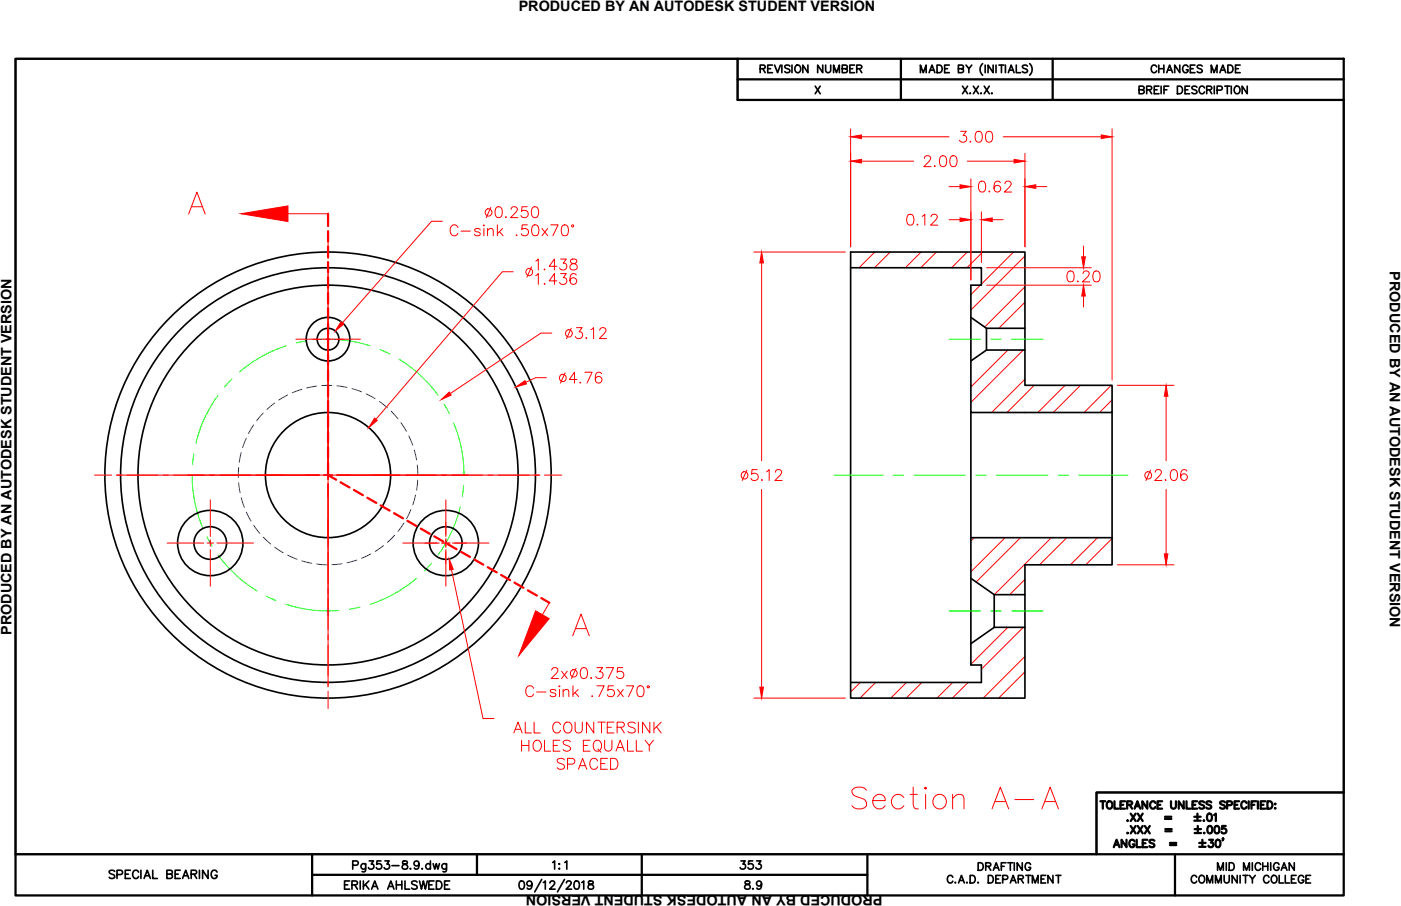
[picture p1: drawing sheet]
<svg xmlns="http://www.w3.org/2000/svg" width="432mm" height="279mm" viewBox="0 0 432 279" stroke-linecap="round" stroke-linejoin="round" font-family="sans-serif">
<!-- layer: OBJECT LINES -->
<g fill="none" stroke="#000" stroke-width=".51">
<path d="M4.8 18.1h222.5v12.7h186.8v213.6h-76.2v19h-333.1zM302.9 19.6a2.41 2.41 0 0 0 0 3.6M317.4 19.6a2.46 2.46 0 0 1 0 3.6M251.2 26.6l1.6 2.3M252.8 26.6l-1.6 2.3M283.7 22.4v-2.3l.9 2.3 .9-2.3v2.3M286.4 22.4l.9-2.3 .8 2.3M286.7 21.6h1.1M288.8 20.1h.8a1.25 1.25 0 0 1 .8 1.1 1.25 1.25 0 0 1-.8 1.2h-.8zM291.1 21.2h.9M292.6 20.1h-1.5v2.3h1.5M295.4 21.2l1.3-.1 .2-.4-.2-.5-1.3-.1v2.3h1l.5-.4a.59 .59 0 0 0-.5-.8"/>
<path d="M296.7 26.6l1.5 2.3M297.7 20.1l.9 1.1 .9-1.1M298.2 26.6l-1.5 2.3M298.6 21.2v1.2M299 28.7v.2l.1-.1M300 26.6l1.6 2.3M301.6 26.6l-1.6 2.3M302.3 28.7v.2l.2-.1M303.3 26.6l1.6 2.3M303.6 20.1v2.3M304.9 26.6l-1.6 2.3M305.7 28.7l-.1 .1h.2"/>
<path d="M306.1 20.1v2.3l-1.6-2.3v2.3M307 20.1v2.3M307.9 20.1h1.5M308.7 20.1v2.3M309.9 20.1v2.3M310.8 22.4l.9-2.3 .8 2.3M311.1 21.6h1.1M313.2 20.1v2.3h1.4M316.7 20.4a.89 .89 0 0 0-1.6 .2l.5 .5 .8 .3 .3 .7a1.02 1.02 0 0 1-1.6 0M262.2 82.6h40.3v5.3h-3.3v39.3h43.6v-8.4h-26.9v-41.1h-53.7v137.6h53.7v-41.1h26.9v-8.4M299.2 97.9l4.8 3.3v6.8M304 101.2h11.9"/>
<path d="M315.9 108h-11.9l-4.8 3.3M299.2 127.2v77.9h3.3v5.4h-40.3M342.8 127.2v38.6M299.2 178.4l7.2 5v10.1M299.2 165.8h43.6M306.4 193.5h9.5M306.4 183.4h9.5M306.4 193.5l-7.2 5M108.7 266.8h1.1a.68 .68 0 0 0 .6-.4 .68 .68 0 0 0-.2-.8l-1.5-.1v2.5M112.7 266.3v2a.68 .68 0 0 1-1.1 .5M112.7 266.7a.82 .82 0 0 0-1.2-.1 .82 .82 0 0 0 0 1.2 .82 .82 0 0 0 1.2-.1M113.8 265.5h1.3l-.7 1a.84 .84 0 0 1 .6 1.3 .84 .84 0 0 1-1.4-.3"/>
<path d="M117.4 265.5h-1.2l-.1 1.1a.9 .9 0 0 1 1.4 0 .9 .9 0 0 1-.2 1.3 .9 .9 0 0 1-1.3-.4M118.6 265.5h1.4l-.8 1a.84 .84 0 0 1 .7 1.3 .84 .84 0 0 1-1.5-.3M120.8 267h2.2M124.2 265.6a.53 .53 0 0 0 .2 .9 .91 .91 0 0 1 1 .3 .91 .91 0 0 1 0 1.1l-.8 .1-.5-.2a.94 .94 0 0 1 .1-1 .94 .94 0 0 1 1-.3 .53 .53 0 0 0 .2-.9zM126.5 267.8v.2l.1-.1M129.2 266.3a.8 .8 0 0 1-1.1 .7 .8 .8 0 0 1-.4-1.2 .8 .8 0 0 1 1.3 .1 1.35 1.35 0 0 1-.8 2.1l-.5-.3M130.1 267.8v.2l.1-.1M132.7 266.7a.81 .81 0 0 0-1.2-.1 .81 .81 0 0 0 0 1.2 .81 .81 0 0 0 1.2-.1M132.7 265.5v2.5M133.5 266.3l.5 1.7 .5-1.7 .5 1.7 .4-1.7M137.6 266.3v2a.68 .68 0 0 1-1.1 .5M137.6 266.7a.82 .82 0 0 0-1.2-.1 .82 .82 0 0 0 0 1.2 .82 .82 0 0 0 1.2-.1"/>
<path d="M160.3 271.8a.81 .81 0 0 1 1.2 .4 1.28 1.28 0 0 1-.8 2 1.62 1.62 0 0 1-.4-2.4zM164 272.5a.8 .8 0 0 1-1.1 .7 .8 .8 0 0 1-.4-1.2 .8 .8 0 0 1 1.3 0 1.35 1.35 0 0 1-.8 2.2l-.5-.3M167 271.2l-2.2 3.9M167.4 272.2l.7-.5v2.5M169.5 272.3l.5-.6 .8 .2a.77 .77 0 0 1-.2 1.1l-1.2 1.2h1.7M174 271.2l-2.2 3.9M174.6 272.3l.5-.6 .8 .2a.77 .77 0 0 1-.2 1.1l-1.2 1.2h1.7M177.2 271.8a.81 .81 0 0 1 1.3 .4 1.28 1.28 0 0 1-.9 2 1.62 1.62 0 0 1-.4-2.4zM179.3 272.2l.6-.5v2.5M181.5 271.8a.5 .5 0 0 0 .2 .8 .9 .9 0 0 1 1 .4 .9 .9 0 0 1 0 1.1l-.9 .1-.4-.2a.95 .95 0 0 1 .1-1 .95 .95 0 0 1 1-.4 .51 .51 0 0 0 .2-.8z"/>
<circle cx="101.1" cy="104.6" r="6.7"/>
<circle cx="101.1" cy="104.6" r="3.4"/>
<circle cx="101.1" cy="146.5" r="68.8"/>
<circle cx="101.1" cy="146.5" r="63.9"/>
<circle cx="101.1" cy="146.5" r="19.3"/>
<circle cx="101.1" cy="146.5" r="58.6"/>
<circle cx="64.8" cy="167.5" r="10.1"/>
<circle cx="64.8" cy="167.5" r="5"/>
<circle cx="137.4" cy="167.5" r="10.1"/>
<circle cx="137.4" cy="167.5" r="5"/>
</g>
<!-- layer: CENTERLINE -->
<g fill="none" stroke="#0f0" stroke-width=".31">
<path d="M71.5 116.9l-2.2 2.4M88.2 106.7a41.4 41.4 0 0 0-14.3 8M94.6 105.1l-3.3 .7M97.8 104.7a42.4 42.4 0 0 1 16.3 1.9M117.2 107.8l2.9 1.4M123 110.8a41.6 41.6 0 0 1 12 11.1M292.6 104.6h9.6M305.4 104.6h3.2M311.8 104.6h9.7M59.7 140l-.3 3.2M67.2 121.9a41.8 41.8 0 0 0-6.8 14.8M136.8 124.6l1.7 2.9"/>
<path d="M139.8 130.5a41 41 0 0 1 3.2 16M59.2 146.5a42.1 42.1 0 0 0 3.2 16.1M141.9 156.3a41.5 41.5 0 0 1-6.9 14.8M142.9 149.8l-.4 3.2M257 146.5h15.2M275.3 146.5h3.2M281.7 146.5h15.9M300.7 146.5h3.2M307.1 146.5h15.9M326.1 146.5h3.2M332.5 146.5h15.1M63.8 165.5l1.6 2.9"/>
<path d="M67.2 171.2a41.7 41.7 0 0 0 12 11M128.4 178.4a42.1 42.1 0 0 1-14.3 8M133 173.7l-2.2 2.4M82.1 183.9l3 1.3M88.2 186.4a41.3 41.3 0 0 0 16.2 1.9M110.9 187.2l-3.2 .7M292.6 188.4h9.6M305.4 188.4h3.2M311.8 188.4h9.7"/>
</g>
<!-- layer: HIDDEN -->
<g fill="none" stroke="#00f" stroke-width=".31">
<path d="M97.6 119.1l-3.1 .5M102.3 118.9h-3.2M103.8 119l3.1 .5M108.5 119.8l2.9 1M74.3 139.6l-.6 3M75.9 135.1l-1.1 2.9M78.2 131l-1.6 2.7M81.1 127.4l-2 2.4M84.7 124.3l-2.4 2M88.6 121.8l-2.7 1.6M93 120.1l-2.9 1M112.9 121.5l2.7 1.5"/>
<path d="M116.9 123.8l2.5 2M120.5 126.8l2.1 2.3M123.6 130.4l1.7 2.6M126 134.4l1.2 2.9M127.7 138.8l.7 3M73.6 144.2l-.1 3.1M73.6 148.9l.4 3.1M74.4 153.5l.9 3M75.9 157.9l1.5 2.8M126.6 157.2l-1.3 2.8M128.1 152.7l-.9 3M128.6 143.4l.2 3.1"/>
<path d="M128.7 148.1l-.3 3.1M78.2 162l1.9 2.5M81.2 165.7l2.2 2.1M84.7 168.8l2.6 1.7M88.7 171.2l2.8 1.3M93 173l3.1 .7M97.6 173.9l3.1 .3M105.4 173.8l-3.1 .3M110 172.7l-3 .8M114.3 170.8l-2.9 1.4M118.2 168.3l-2.6 1.8M121.6 165.1l-2.2 2.2"/>
<path d="M124.5 161.3l-1.8 2.6"/>
</g>
<!-- layer: CUTTING PLANE LINE -->
<g fill="none" stroke="#f00" stroke-width=".7">
<path d="M101.1 65.9v3.8M101.1 71.3v3.2M101.1 76.1v3.1M101.1 80.8v3.2M101.1 85.6v3.2M101.1 90.3v3.2M101.1 95.1v3.2M101.1 99.9v3.1M101.1 104.6v3.2M101.1 109.4v3.2M101.1 114.2v3.1M101.1 118.9v3.2"/>
<path d="M101.1 123.7v3.2M101.1 128.4v3.2M101.1 133.2v3.2M101.1 138v3.1M101.1 142.7v3.8l2.5 1.4M105 148.7l2.7 1.6M109.1 151.1l2.7 1.6M113.2 153.5l2.8 1.6M117.3 155.9l2.8 1.6M121.5 158.3l2.7 1.6M125.6 160.6l2.7 1.6M129.7 163l2.8 1.6"/>
<path d="M133.8 165.4l2.8 1.6M138 167.8l2.7 1.6M142.1 170.2l2.7 1.5M146.2 172.6l2.7 1.5M150.3 174.9l2.8 1.6M154.5 177.3l2.7 1.6M158.6 179.7l2.7 1.6M162.7 182.1l2.8 1.6M166.8 184.4l2.5 1.5"/>
</g>
<path d="M79.1 65.9h22M169.3 185.9l-7 12.1" fill="none" stroke="#f00" stroke-width=".31"/>
<g fill="#f00" stroke="#f00" stroke-width=".31">
<path d="M74.3 65.9l14.5-2.4v4.8z"/>
<path d="M165.1 188.4l4.2 2.4-9.4 11.3z"/>
</g>
<!-- layer: SECTION LINES -->
<g fill="none" stroke="#f00" stroke-width=".31">
<path d="M58.1 66l2.6-6.7 2.5 6.7M59.1 63.8h3.2M269.6 77.7l-4.8 4.9M274.4 77.7l-4.9 4.9M283.9 77.7l-4.9 4.9M288.6 77.7l-4.8 4.9M298.1 77.7l-4.8 4.9M302.9 77.7l-4.9 4.9M312.4 77.7l-9.9 9.9M315.9 79l-16.7 16.6M302.2 87.9l-3 3M315.9 88.5l-12.4 12.4"/>
<path d="M315.9 93.2l-8.1 8M310.6 108l-11.4 11.4M315.4 108l-16.2 16.1M315.9 116.9l-10.3 10.3M318.7 118.8l-8.3 8.4M328.3 118.8l-8.4 8.4M333 118.8l-8.4 8.4M342.5 118.8l-8.4 8.4M342.8 123.3l-3.9 3.9M300.3 165.8l-1.1 1.1M309.8 165.8l-10.6 10.5M314.5 165.8l-13.6 13.7"/>
<path d="M315.9 178.7l-4.7 4.7M324 165.8l-17.5 17.6M328.8 165.8l-8.4 8.4M338.3 165.8l-8.4 8.4M342.8 166.1l-8.2 8.1M176.5 196.1l2.6-6.7 2.5 6.7M177.5 193.9h3.2M310.6 193.5l-11.4 11.4M315.4 193.5l-12.9 12.9M265.1 210.5l-2.9 2.9M269.9 210.5l-4.9 4.8M279.4 210.5l-4.8 4.8"/>
<path d="M284.1 210.5l-4.8 4.8M293.6 210.5l-4.8 4.8M298.4 210.5l-4.9 4.8M315.9 202.4l-12.9 12.9M315.9 207.2l-8.1 8.1"/>
</g>
<!-- layer: DIMENSIONS -->
<g fill="none" stroke="#f00" stroke-width=".31">
<path d="M262.2 39.8v36.3M342.8 39.8v77.4M265.5 42.2h27M265.5 49.7h16.1M284.9 48.8l.3-.6a1.08 1.08 0 0 1 1.5 .1 1.02 1.02 0 0 1-.4 1.5l-1.6 1.6h2.3M288.1 51.1v.3l.2-.2M290 48.2a1.09 1.09 0 0 1 1.6 .5 2.71 2.71 0 0 1-.3 2.5 1.06 1.06 0 0 1-1.6-.5 2.73 2.73 0 0 1 .3-2.5zM292.5 57.6h3.4M293.2 48.2a1.09 1.09 0 0 1 1.6 .5 2.71 2.71 0 0 1-.3 2.5 1.06 1.06 0 0 1-1.6-.5 2.73 2.73 0 0 1 .3-2.5zM296.1 40.5h1.7l-1 1.3a1.12 1.12 0 0 1 1.1 1.5 1.12 1.12 0 0 1-1.8 .4l-.4-.5M298.1 49.7h14.4M299.1 43.5v.4l.2-.2"/>
<path d="M299.2 55.1v31.2M301 40.7a1.07 1.07 0 0 1 1.6 .4 2.71 2.71 0 0 1-.3 2.6 1.07 1.07 0 0 1-1.6-.5 2.71 2.71 0 0 1 .3-2.5zM302 56a1.06 1.06 0 0 1 1.6 .5 2.73 2.73 0 0 1-.3 2.6 1.1 1.1 0 0 1-1.6-.5 2.71 2.71 0 0 1 .3-2.6zM304.2 40.7a1.07 1.07 0 0 1 1.6 .4 2.71 2.71 0 0 1-.3 2.6 1.07 1.07 0 0 1-1.6-.5 2.71 2.71 0 0 1 .3-2.5zM304.9 58.9l-.1 .2h.3M308.3 56.3a.98 .98 0 0 0-1.4-.3 2.58 2.58 0 0 0 0 3.1 1.04 1.04 0 0 0 1.5-.5 1.04 1.04 0 0 0-.7-1.4 1.04 1.04 0 0 0-1.3 .9M309.2 42.2h30.2M309.7 56.7l.2-.5 .5-.3 .9 .1a.79 .79 0 0 1 .2 1.2l-1.9 2h2.2M315.9 47.3v28.8M319.3 57.6h3.3M101.1 74.5v5.3M136.4 68.2h-3.4l-27.5 31.3"/>
<path d="M141.1 70.1a1.23 1.23 0 0 0-1.4-.8 1.23 1.23 0 0 0-1 1.3 1.48 1.48 0 0 0 .4 1.6 1.48 1.48 0 0 0 1.6 .4l.4-.7M142.1 71.3h2.9M148 71a1 1 0 0 0-1.7 0l.1 .3a1.84 1.84 0 0 1 1.6 .8v.1a1 1 0 0 1-1.7 0M149 69.5l.1-.2 .2 .2-.2 .2zM149.1 70.5v2.2M150.3 71.1l.8-.6 .7 .1 .2 2.1M150.3 70.5v2.2M151.3 63.9l-1.4 3.2M153.1 63.9a1.09 1.09 0 0 1 1.6 .5 2.8 2.8 0 0 1-.4 2.6 1.06 1.06 0 0 1-1.6-.5 2.68 2.68 0 0 1 .4-2.6zM153.3 69.3v3.4M153.9 71.4l1.1 1.3M154.9 70.5l-1.6 1.6"/>
<path d="M155.9 66.8l-.1 .2 .1 .1 .2-.1M157.5 64.6l.2-.5 .5-.3 .9 .1a.76 .76 0 0 1 .2 1.1l-1.9 2.1h2.2M159.2 72.4l-.2 .2h.4M162.5 63.8h-1.6l-.2 1.4a1.19 1.19 0 0 1 1.8 0 1.19 1.19 0 0 1-.2 1.8 1.19 1.19 0 0 1-1.7-.5M162.6 69.3h-1.6l-.2 1.5a1.19 1.19 0 0 1 1.8-.1 1.19 1.19 0 0 1-.2 1.8 1.19 1.19 0 0 1-1.7-.4M164.3 63.9a1.07 1.07 0 0 1 1.5 .5 2.71 2.71 0 0 1-.3 2.6 1.06 1.06 0 0 1-1.6-.5 2.68 2.68 0 0 1 .4-2.6zM164.3 69.5a1.06 1.06 0 0 1 1.6 .5 2.73 2.73 0 0 1-.3 2.6 1.12 1.12 0 0 1-1.6-.5 2.8 2.8 0 0 1 .3-2.6zM167 70.5l1.8 2.2M168.8 70.5l-1.8 2.2M169.8 69.3h2.2l-1.6 3.4M172.8 79.9h1.7l-.9 1.3a1.08 1.08 0 0 1 1.1 1.2 1.08 1.08 0 0 1-1.4 .8l-.5-.1-.3-.5M173.4 69.5a1.08 1.08 0 0 1 1.6 .5 2.89 2.89 0 0 1-.3 2.6 1.12 1.12 0 0 1-1.6-.5 2.87 2.87 0 0 1 .3-2.6z"/>
<path d="M232.3 77.7h28.3M279.9 66.2a1.1 1.1 0 0 1 1.6 .5 2.73 2.73 0 0 1-.3 2.6 1.09 1.09 0 0 1-1.6-.5 2.73 2.73 0 0 1 .3-2.6zM282.8 69.1l-.2 .2h.4M284.2 66.7l.8-.6v3.3M287 66.9l.1-.5 .5-.3 1 .1a.76 .76 0 0 1 .1 1.2l-1.9 2h2.2M292.5 67.8h3.4M302.5 65.3v15.7M305.8 67.8h3.4M333.9 75.9v3.3M101.1 81.2v130.6M158.2 83.8h-3.4l-38.9 45.5M163.8 82.3l-1.4 3.2"/>
<path d="M165.1 80.5l.8-.6v3.3M165.1 85l.8-.6v3.3M167.8 82.9v.3l.2-.1M167.8 87.4l-.1 .2h.3M171.7 82.1h-2.4l1.6-2.2v3.3M171.7 86.6h-2.4l1.6-2.2v3.3M172.8 84.4h1.7l-.9 1.2a1.08 1.08 0 0 1 1.1 1.3 1.08 1.08 0 0 1-1.4 .8l-.5-.1-.3-.5M176 80.1a.69 .69 0 0 0 .3 1.1 1.24 1.24 0 0 1 1.3 .4 1.24 1.24 0 0 1 .2 1.3 1.21 1.21 0 0 1-1.4 .3 1.21 1.21 0 0 1-.7-1.1 1.56 1.56 0 0 1 1.6-.9 .67 .67 0 0 0 .3-1.1l-.5-.2zM177.6 84.8a.97 .97 0 0 0-.9-.4 .97 .97 0 0 0-.9 .6 1.92 1.92 0 0 0 .8 2.7 1.04 1.04 0 0 0 1.1-1 1.04 1.04 0 0 0-.9-1.1 1.04 1.04 0 0 0-1.1 1M234.7 81.1v61M304.1 82.6h32.3M304.1 87.9h32.3"/>
<path d="M329.3 83.7a1.08 1.08 0 0 1 1.6 .5 2.89 2.89 0 0 1-.3 2.6 1.12 1.12 0 0 1-1.6-.5 2.71 2.71 0 0 1 .3-2.6zM332.2 86.6l-.2 .2h.4M333.8 84.4l.1-.5 .5-.3 1 .1a.79 .79 0 0 1 .2 1.2l-2 2h2.3M333.9 91.3v3.4M337.3 83.7a1.06 1.06 0 0 1 1.6 .5 2.73 2.73 0 0 1-.3 2.6 1.09 1.09 0 0 1-1.6-.5 2.71 2.71 0 0 1 .3-2.6zM91.2 104.6h19.9M168.4 116.5h-3.3l-3.1 1.4M170.1 102.7h-3.4l-27.9 18.7M174.2 115l-1.5 3.2M176.1 101.2l-1.5 3.2M177.7 101h1.7l-.9 1.3a1.08 1.08 0 0 1 1.1 1.3 1.08 1.08 0 0 1-1.5 .8l-.4-.2-.4-.4M177.9 117h-2.4l1.6-2.2v3.4"/>
<path d="M178.8 117.8l-.1 .2h.3M180.3 114.8h2.2l-1.6 3.4M180.7 104.1l-.2 .1 .2 .2 .1-.2M182.1 101.7l.8-.7v3.4M184.8 101.9l.2-.5 .5-.4 1 .2a.75 .75 0 0 1 .1 1.1l-1.9 2.1h2.2M185.4 115.3a.97 .97 0 0 0-1.5-.3 2.67 2.67 0 0 0 0 3 1.04 1.04 0 0 0 1.6-.4 1.04 1.04 0 0 0-.7-1.5 1.04 1.04 0 0 0-1.3 .9M344.4 118.8h17.4M359.4 122.2v19.9M29.1 146.5h5.3M35.8 146.5h130.6M64.8 154.2v11.3M137.4 154.2v11.3"/>
<path d="M167.8 146.5h5.3M230.2 145l-1.5 3.2M233.4 144.8h-1.6l-.2 1.5a1.19 1.19 0 0 1 1.8-.1 1.19 1.19 0 0 1-.2 1.8 1.19 1.19 0 0 1-1.7-.4M234.7 150.9v61M234.8 147.9v.3l.2-.2M236.3 145.5l.8-.7v3.4M239 145.6l.3-.6 1-.2a.82 .82 0 0 1 .4 1.3l-1.9 2.1h2.3M354.6 145l-1.4 3.2M356 145.6l.2-.5 .5-.3 1 .2a.76 .76 0 0 1 .1 1.1l-1.9 2.1h2.2M359.2 147.9v.3l.2-.2M359.4 150.9v19.9M361.2 145a1.06 1.06 0 0 1 1.6 .5 2.68 2.68 0 0 1-.4 2.5 1.07 1.07 0 0 1-1.6-.4 2.71 2.71 0 0 1 .4-2.6z"/>
<path d="M365.8 145.3a.97 .97 0 0 0-1.4-.3 1.99 1.99 0 0 0 .4 3.2 1.05 1.05 0 0 0 1.2-1 1.05 1.05 0 0 0-1-1.1 1.05 1.05 0 0 0-1.1 1M51.5 167.5h11.3M63.8 167.5h2M64.8 166.5v2M64.8 169.5v11.3M66.8 167.5h11.3M124.1 167.5h11.3M136.1 167.5h2.6M137.4 166.1v2.7M137.4 169.5v11.3M139.1 175.7l9.8 45.9h3.3M139.4 167.5h11.3"/>
<path d="M344.4 174.2h17.4M101.1 213.2v5.3M164.4 212.3a1.23 1.23 0 0 0-1.4-.8 1.23 1.23 0 0 0-.9 1.3 1.47 1.47 0 0 0 .3 1.6 1.47 1.47 0 0 0 1.6 .3l.4-.6M165.4 213.4h2.9M170.1 206.7l.3-.6 .9-.2a.82 .82 0 0 1 .5 1.3l-1.9 2.1h2.2M171.3 213.1a1.03 1.03 0 0 0-1.7 0l.1 .3a1.84 1.84 0 0 1 1.6 .8v.2a1.03 1.03 0 0 1-1.7 0M172.3 211.6h.3l-.2 .2zM172.4 212.6v2.2M173.1 207l1.7 2.3M173.6 213.3l.8-.7 .8 .2 .1 2M173.6 212.6v2.2M174.8 207l-1.7 2.3"/>
<path d="M176.6 211.5v3.3M177.2 213.6l1.2 1.2M177.6 206.1l-1.5 3.2M178.2 212.6l-1.6 1.6M179.3 206.1a1.07 1.07 0 0 1 1.6 .4 2.71 2.71 0 0 1-.3 2.6 1.07 1.07 0 0 1-1.6-.5 2.71 2.71 0 0 1 .3-2.5zM182.2 208.9l-.2 .2 .2 .2 .2-.2M182.5 214.5l-.1 .2h.3M184 205.9h1.7l-.9 1.3a1.08 1.08 0 0 1 1.1 1.2 1.08 1.08 0 0 1-1.5 .9l-.4-.2-.4-.5M184 211.5h2.2l-1.6 3.3M186.8 205.9h2.3l-1.6 3.4M189.1 211.5h-1.6l-.2 1.4a1.19 1.19 0 0 1 1.8 0 1.19 1.19 0 0 1-.2 1.8 1.19 1.19 0 0 1-1.7-.5M190.4 212.6l1.7 2.2"/>
<path d="M192 205.9h-1.6l-.2 1.4a1.19 1.19 0 0 1 1.8 0 1.19 1.19 0 0 1-.2 1.8 1.19 1.19 0 0 1-1.8-.5M192.1 212.6l-1.7 2.2M193.1 211.5h2.2l-1.6 3.3M196.7 211.6a1.12 1.12 0 0 1 1.7 .5 2.89 2.89 0 0 1-.4 2.6 1.12 1.12 0 0 1-1.6-.5 2.89 2.89 0 0 1 .3-2.6zM232.3 215.3h28.3M158.4 226l1.3-3.3 1.2 3.3M158.9 224.9h1.5M160.8 228.3v3.3M160.8 229.9h2.2M161.9 222.7v3.3h1.9M163 228.3v3.3M164.6 222.7v3.3h1.9"/>
<path d="M164.6 228.8a1.24 1.24 0 0 1 1.4-.5 1.24 1.24 0 0 1 .9 1.3 1.48 1.48 0 0 1-.4 1.6 1.48 1.48 0 0 1-1.6 .3 2.09 2.09 0 0 1-.3-2.7zM167.8 228.3v3.3h1.9M170.5 229.9h1.3M172.6 228.3h-2.1v3.3h2.1M172.8 223.5a1.23 1.23 0 0 0-1.4-.8 1.23 1.23 0 0 0-1 1.3 1.47 1.47 0 0 0 .3 1.6 1.47 1.47 0 0 0 1.6 .3l.5-.7M174 234.4a1.26 1.26 0 0 0-1.3-.6 1.26 1.26 0 0 0-1 .9l.3 .5 1.3 .4a.82 .82 0 0 1 .6 .7 .82 .82 0 0 1-.2 .8 1.56 1.56 0 0 1-2-.4M174 223.2a1.25 1.25 0 0 1 1.5-.5 1.25 1.25 0 0 1 .8 1.3 1.47 1.47 0 0 1-.3 1.6 1.47 1.47 0 0 1-1.6 .3 2.08 2.08 0 0 1-.4-2.7zM174.9 235.6h1.5a.89 .89 0 0 0 .8-.8 .89 .89 0 0 0-.8-.9h-1.5v3.3M175.8 228.8a1.26 1.26 0 0 0-1.2-.6 1.26 1.26 0 0 0-1 .9l.3 .5 1.3 .4a.81 .81 0 0 1 .6 .7 .81 .81 0 0 1-.3 .8 1.5 1.5 0 0 1-1.9-.3M177.2 222.7v2.4a1.12 1.12 0 0 0 1.2 1 1.12 1.12 0 0 0 1.1-1v-2.4M178.3 237.2l1.3-3.3 1.2 3.3M178.8 236.1h1.6"/>
<path d="M179.8 229.9h1.3M181.9 228.3h-2.1v3.3h2.1M183 222.7v3.3l-2.2-3.3v3.3M183.2 228.8a1.24 1.24 0 0 1 1.4-.5 1.24 1.24 0 0 1 .8 1.3 1.47 1.47 0 0 1-.3 1.6 1.47 1.47 0 0 1-1.6 .3 2.09 2.09 0 0 1-.3-2.7zM184.2 234.7a1.23 1.23 0 0 0-1.4-.8 1.23 1.23 0 0 0-1 1.3 1.48 1.48 0 0 0 .3 1.6 1.48 1.48 0 0 0 1.6 .3l.5-.7M184.3 222.7h2.2M184.3 231l.9 1M185.2 235.5h1.2M185.4 222.7v3.3M186.4 228.3v2.4a1.13 1.13 0 0 0 1.1 1 1.13 1.13 0 0 0 1.1-1v-2.4M187.2 224.3h1.2M187.2 233.9h-2v3.3h2"/>
<path d="M188.2 233.9h1.1a1.8 1.8 0 0 1 1.2 1.7 1.8 1.8 0 0 1-1.2 1.6h-1.1zM189.2 222.7h-2v3.3h2M189.9 231.6l1.3-3.3 1.2 3.3M190.2 224.3l1.9-.2a.79 .79 0 0 0 0-1.3l-1.9-.1v3.3M190.4 230.5h1.6M191.3 224.3l1.1 1.7M193.4 228.3v3.3h1.9M195.8 223.2a1.28 1.28 0 0 0-2.3 .3l.4 .5 1.3 .5a.83 .83 0 0 1 .6 .6 .83 .83 0 0 1-.3 .8 1.6 1.6 0 0 1-2-.3M196.1 228.3v3.3h1.9M196.7 222.7v3.3M198.8 228.3l1.3 1.6 1.3-1.6M200.1 229.9v1.7"/>
<path d="M200.3 222.7v3.3l-2.3-3.3v3.3M201.5 222.7v3.3M202.4 224.1l1.4 1.9M203.8 222.7l-2.3 2.2"/>
<circle cx="150.6" cy="65.5" r="1.11"/>
<circle cx="176.5" cy="69.7" r=".33"/>
<circle cx="163.1" cy="83.8" r="1.11"/>
<circle cx="173.5" cy="116.5" r="1.11"/>
<circle cx="175.3" cy="102.8" r="1.11"/>
<circle cx="229.5" cy="146.6" r="1.11"/>
<circle cx="353.9" cy="146.6" r="1.11"/>
<circle cx="176.8" cy="207.6" r="1.12"/>
<circle cx="199.8" cy="211.8" r=".33"/>
</g>
<g fill="#f00" stroke="#f00" stroke-width=".31">
<path d="M115.4 128.9l.9 .8-2.6 2.1z"/>
<path d="M138.5 172.4l1.2 3.2-1.1 .2z"/>
<path d="M105.1 99.2l.9 .7-2.7 2.2z"/>
<path d="M262.2 42.2l3.3-.6v1.1z"/>
<path d="M339.4 41.6l3.4 .6-3.4 .5z"/>
<path d="M262.2 49.7l3.3-.6v1.2z"/>
<path d="M312.5 49.1l3.4 .6-3.4 .6z"/>
<path d="M136 123.3l2.5-2.4 .6 .9z"/>
<path d="M159 119.3l2.8-1.9 .5 1z"/>
<path d="M234.7 77.7l.6 3.4h-1.1z"/>
<path d="M234.2 211.9h1.1l-.6 3.4z"/>
<path d="M359.4 118.8l.6 3.4h-1.2z"/>
<path d="M358.8 170.8h1.2l-.6 3.4z"/>
<path d="M295.9 57l3.3 .6-3.3 .5z"/>
<path d="M315.9 57.6l3.4-.6v1.1z"/>
<path d="M333.4 79.2h1.1l-.6 3.4z"/>
<path d="M333.9 87.9l.6 3.4h-1.1z"/>
<path d="M302.5 67.8l3.3-.6v1.1z"/>
<path d="M295.9 67.2l3.3 .6-3.3 .5z"/>
</g>
<!-- layer: BORDER -->
<path d="M4.8 18.1h409.3v258h-409.3zM227.3 18.1v12.7h186.8M277.7 18.1v12.7M324.4 18.1v12.7M227.3 24.5h186.8M4.8 263.4h409.3M96.2 263.4v12.7M96.2 269.8h171.1M147 263.4v6.4M197.8 263.4v12.7M267.3 263.4v12.7M362.1 263.4v12.7" fill="none" stroke="#000" stroke-width=".7"/>
<!-- layer: Title Block -->
<g fill="none" stroke="#000" stroke-width=".7">
<path d="M339.1 247.1h1.6M339.9 247.1v2.3M341.5 247.2a1.07 1.07 0 0 1 1.4 1 1.07 1.07 0 0 1-1.4 1.1l-.4-.8v-.5zM343.5 247.1v2.3h1.3M345.3 248.2h.9M346.8 247.1h-1.5v2.3h1.5M347.2 259v2.3l-1.5-2.3v2.3M347.4 248.2l1.3-.1 .2-.3-.1-.5-1.4-.2v2.3M347.5 253l.1 .1M347.5 256.8l.1 .1M348.2 248.2l.7 1.2M348.5 250.9l1.5 2.3"/>
<path d="M348.5 254.7l1.5 2.3M349.7 249.4l.9-2.3 .8 2.3M349.7 259.5a.84 .84 0 0 0-1-.5 .84 .84 0 0 0-.6 .8v.6a.82 .82 0 0 0 .8 .9 .82 .82 0 0 0 .8-.9h-.6M350 248.6h1.1M350 250.9l-1.5 2.3M350 254.7l-1.5 2.3M350.4 259v2.3h1.3M350.7 250.9l1.5 2.3M350.7 254.7l1.5 2.3M352.2 250.9l-1.5 2.3M352.2 254.7l-1.5 2.3M352.8 254.7l1.6 2.3"/>
<path d="M353.6 247.1v2.3l-1.5-2.3v2.3M353.6 259h-1.4v2.3h1.4M354.4 254.7l-1.6 2.3M355.8 259.3l-.6-.3-.9 .3 .2 .5 1.1 .5 .2 .6a.98 .98 0 0 1-1.5 0M356.1 247.7a.84 .84 0 0 0-.9-.6 .84 .84 0 0 0-.7 .9v.5a.84 .84 0 0 0 .7 .9 .84 .84 0 0 0 .9-.6M356.8 248.2h.8M358.2 247.1h-1.4v2.3h1.4M359.1 251.9h1.9M359.1 252.5h1.9M359.2 255.7h1.9M359.2 256.3h1.9M360.6 259.9h1.9"/>
<path d="M360.9 247.1v1.6a.77 .77 0 0 0 .8 .7 .77 .77 0 0 0 .7-.7v-1.6M364.8 247.1v2.3l-1.5-2.3v2.3M365.7 247.1v2.3h1.3M367.5 248.2h.9M368.1 251.9h2M368.1 253.1h2M368.2 255.7h2M368.2 256.9h2M369 247.1h-1.5v2.3h1.5M369.1 250.9v2M369.2 254.7v2M369.6 259.9h2"/>
<path d="M370.6 259v1.9M371 253l.1 .1M371.1 247.4a.85 .85 0 0 0-.8-.3 .85 .85 0 0 0-.7 .6l1.5 1v.4l-.5 .3-1-.3M371.1 256.8l.1 .1M372.3 251a.74 .74 0 0 1 1.1 .4l.1 .5a1.03 1.03 0 0 1-.6 1.3h-.2a1.45 1.45 0 0 1-.4-2.2zM372.4 254.8a.74 .74 0 0 1 1.1 .4l.1 .5a1.03 1.03 0 0 1-.6 1.3h-.2a1.45 1.45 0 0 1-.4-2.2zM372.7 259h1.2l-.7 .8a.76 .76 0 0 1 .6 1.3 .76 .76 0 0 1-1.4-.3M373.3 247.4a.85 .85 0 0 0-.8-.3 .85 .85 0 0 0-.7 .6l1.5 1v.4l-.5 .3-1-.3M374.2 251.4l.5-.5v2.3M374.6 254.8a.74 .74 0 0 1 1.1 .4l.1 .5a1.03 1.03 0 0 1-.6 1.3h-.3a1.45 1.45 0 0 1-.3-2.2zM374.9 259.1a.74 .74 0 0 1 1.1 .3l.2 .5a1.01 1.01 0 0 1-.9 1.4 1.49 1.49 0 0 1-.4-2.2zM377 258.6h-.2h.2l-.2 .6"/>
<path d="M377.5 247.4a.85 .85 0 0 0-.8-.3 .85 .85 0 0 0-.7 .6l1.5 1v.4l-.5 .3-1-.3M377.8 254.7h-1.1l-.1 1a.81 .81 0 0 1 1.2 0 .81 .81 0 0 1-.1 1.2 .81 .81 0 0 1-1.2-.3M378.2 248.3l1.3-.1 .2-.3-.1-.6-1.4-.2v2.3M380.5 248.2h.9M381.9 247.1h-1.4v2.3h1.4M384.2 247.7a.84 .84 0 0 0-1-.6 .84 .84 0 0 0-.6 .9v.5a.84 .84 0 0 0 .6 .9 .84 .84 0 0 0 1-.6M384.9 247.1v2.3M385.7 248.2h.9M387.1 247.1h-1.4v2.3M387.7 247.1v2.3M388.6 248.2h.8M390 247.1h-1.4v2.3h1.4"/>
<path d="M390.6 247.1h.8a1.22 1.22 0 0 1 .8 1.1 1.22 1.22 0 0 1-.8 1.2h-.8zM392.9 249.3h.2zM393 247.9v.2zM414.1 244.4h-76.2v19M343.3 261.3l.8-2.3 .9 2.3M343.6 260.5h1.1M352.2 260.1h.9M360.6 260.6h1.9M369.6 261.2h2"/>
</g>
<text font-size="11" fill="#f00" x="261.8" y="250.8">Section A-A</text>
<g font-size="5.7">
<text x="233.5" y="23.6">REVISION NUMBER</text>
<text x="353.8" y="23.6">CHANGES MADE</text>
<text x="169.3" y="269.2">1:1</text>
<text x="227.2" y="269.2">353</text>
<text x="32.8" y="272">SPECIAL BEARING</text>
<text x="105.5" y="275.5">ERIKA AHLSWEDE</text>
<text x="228.6" y="275.5">8.9</text>
</g>
<g font-size="5.3">
<text x="350.3" y="30">BREIF DESCRIPTION</text>
<text x="300.6" y="269.5">DRAFTING</text>
<text x="374.3" y="269.5">MID MICHIGAN</text>
<text x="291" y="273.4">C.A.D. DEPARTMENT</text>
<text x="366.2" y="273.4">COMMUNITY COLLEGE</text>
</g>
<g font-size="4.4">
<text x="159.9" y="3.5">PRODUCED BY AN AUTODESK STUDENT VERSION</text>
<text x="428.3" y="83.7" transform="rotate(90 428.3 83.7)">PRODUCED BY AN AUTODESK STUDENT VERSION</text>
<text x="3.5" y="195.8" transform="rotate(-90 3.5 195.8)">PRODUCED BY AN AUTODESK STUDENT VERSION</text>
<text x="272" y="275.9" transform="rotate(180 272 275.9)">PRODUCED BY AN AUTODESK STUDENT VERSION</text>
</g>
</svg>
